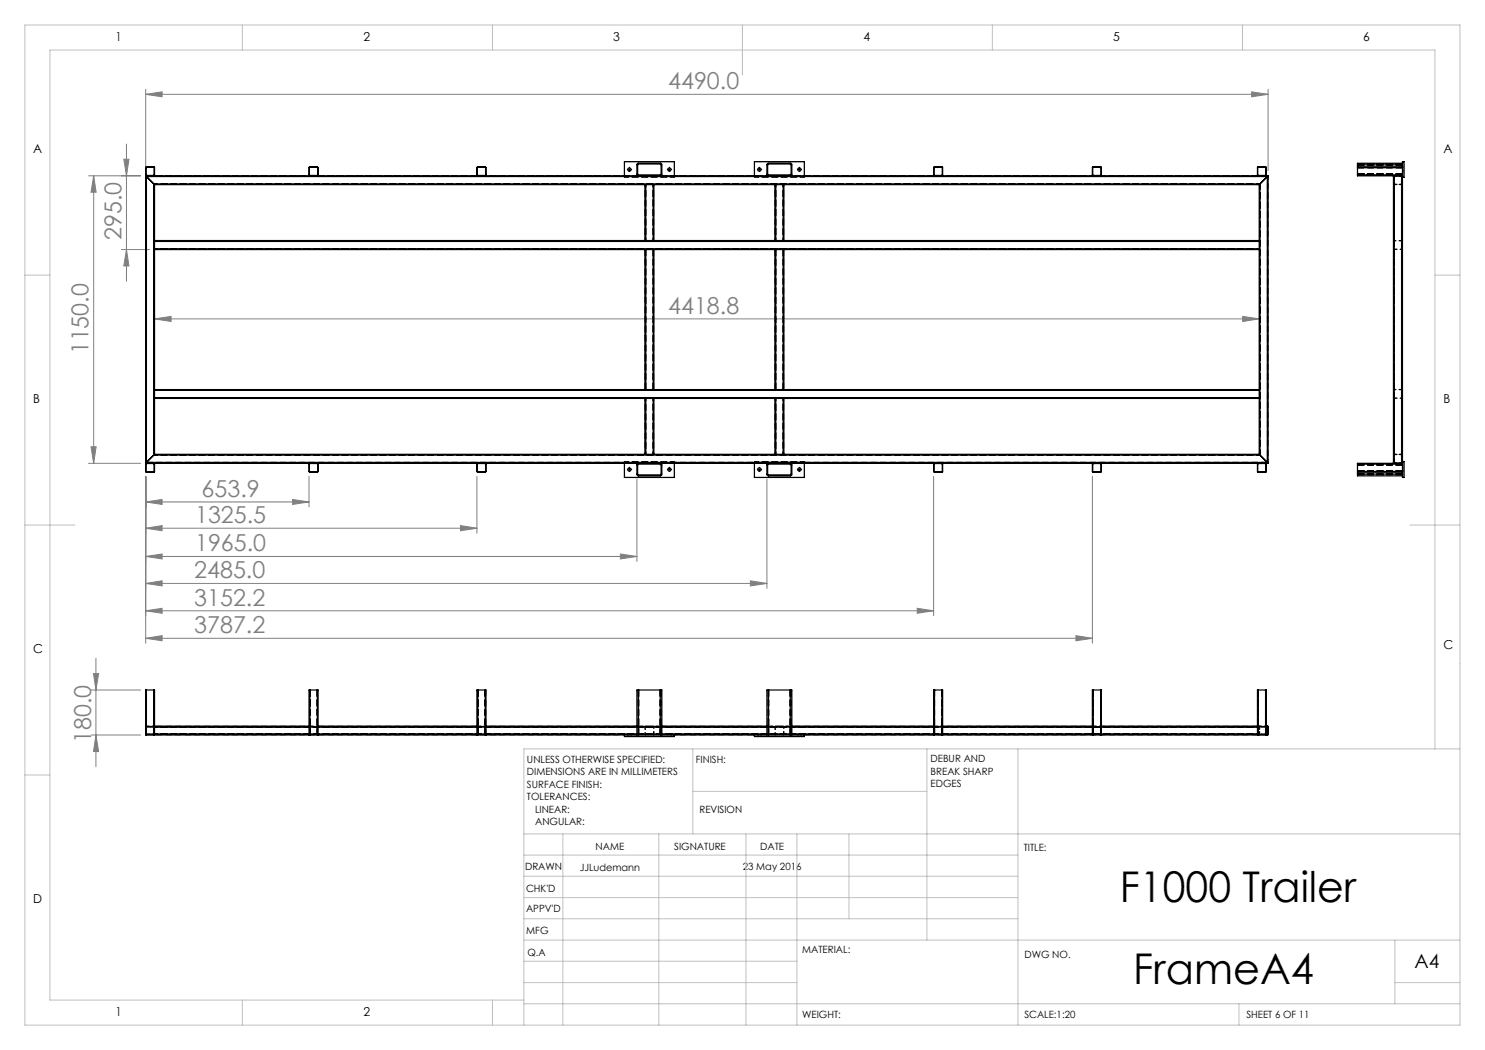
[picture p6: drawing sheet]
<svg xmlns="http://www.w3.org/2000/svg" width="297mm" height="210mm" viewBox="0 0 297 210" stroke-linecap="round" stroke-linejoin="round" font-family="sans-serif">
<g fill="none" stroke="#808080" stroke-width=".2">
<path d="M29.1 18.9l3.3-.5v1zM29.1 17.9v16.2M29.1 18.9h224.5M250.3 18.4l3.3 .5-3.3 .5zM253.6 17.9v16.2M17.7 35.2h10.4M18.7 35.2v57.5M18.7 35.2l.5 3.2h-1zM24.8 31.8h1l-.5 3.4zM25.3 28.8v27.5M24.3 49.9h5.6M25.3 49.9l.5 3.3h-1z"/>
<path d="M30.9 63.8l3.3-.5v1zM30.9 63.8h220.9M248.5 63.3l3.3 .5-3.3 .5zM17.7 92.7h10.4M18.2 89.4h1l-.5 3.3zM29.1 95.3v33.3M58.5 99.9l3.3 .5-3.3 .5zM61.8 95.3v6.1M95.4 95.3v11.3M127.4 95.8v16.5M153.4 95.8v21.9M186.7 95.3v27.8"/>
<path d="M218.5 95.3v33.3M29.1 100.4l3.3-.5v1zM29.1 105.6l3.3-.5v1zM29.1 111.3l3.3-.5v1zM29.1 116.7l3.3-.5v1zM29.1 100.4h32.7M29.1 105.6h66.3M29.1 111.3h98.3M29.1 116.7h124.3M92.1 105.1l3.3 .5-3.3 .5zM124.1 110.8l3.3 .5-3.3 .5zM150.1 116.2l3.3 .5-3.3 .5z"/>
<path d="M18.2 138h9.9M18.7 134.7h1l-.5 3.3zM19.2 131.6v21.7M29.1 122.2l3.3-.5v1zM29.1 127.7l3.3-.6v1.1zM29.1 122.2h157.6M29.1 127.7h189.4M183.4 121.7l3.3 .5-3.3 .5zM215.2 127.1l3.3 .6-3.3 .5zM18.2 147h9.9M19.2 147l.5 3.3h-1z"/>
</g>
<g fill="none" stroke="#000" stroke-width=".2" stroke-dasharray="15.2 1.3 1.3 1.3">
<path d="M125.6 33.9h-.2M125.9 33.6v-.2M125.9 34.1v.2M126.1 33.9h.2M133.6 33.9h-.2M133.9 33.6v-.2M133.9 34.1v.2M134.1 33.9h.2M151.6 33.9h-.2M151.9 33.6v-.2M151.9 34.1v.2M152.1 33.9h.2"/>
<path d="M159.6 33.9h-.2M159.9 33.6v-.2M159.9 34.1v.2M160.1 33.9h.2M125.6 93.9h-.2M125.9 93.6v-.2M125.9 94.1v.2M126.1 93.9h.2M133.6 93.9h-.2M133.9 93.6v-.2M133.9 94.1v.2M134.1 93.9h.2"/>
<path d="M151.6 93.9h-.2M151.9 93.6v-.2M151.9 94.1v.2M152.1 93.9h.2M159.6 93.9h-.2M159.9 93.6v-.2M159.9 94.1v.2M160.1 93.9h.2"/>
</g>
<g fill="none" stroke="#000" stroke-width=".2">
<path d="M125.8 33.9h.2M125.9 33.8v.2M133.7 33.9h.3M133.9 33.8v.2M151.8 33.9h.2M151.9 33.8v.2M159.7 33.9h.3M159.9 33.8v.2M125.8 93.9h.2M125.9 93.8v.2M133.7 93.9h.3M133.9 93.8v.2"/>
<path d="M151.8 93.9h.2M151.9 93.8v.2M159.7 93.9h.3M159.9 93.8v.2"/>
</g>
<g fill="none" stroke="#c0c0c0" stroke-width=".2">
<path d="M5 5h287v200h-287zM48.5 5v5M98.5 5v5M148.5 5v10M198.5 5v5M248.5 5v5M5 55h5M287 55h5M5 105h10M282 105h10M5 155h5M138.6 158.3h46.8"/>
<path d="M138.6 149.8v17M185.4 149.8v38.2M203.6 149.8v55.2M287 149.8v-139.8h-277v190h94.8M292 149.8h-187.2v55.2M104.8 166.8h187.2M104.8 179.5h98.8M104.8 175.3h98.8M104.8 171h98.8M112.6 166.8v38.2M131.8 166.8v38.2M149.2 166.8v38.2"/>
<path d="M159.4 166.8v38.2M169.8 166.8v17M104.8 183.8h98.8M104.8 196.5h54.6M104.8 192.3h54.6M104.8 188h187.2M279 196.5h13M279 188v12.8M48.5 200v5M98.5 200v5M104.8 200.8h187.2M247.8 200.8v4.2"/>
</g>
<g fill="#808080">
<path d="M248.5 63.3l3.3 .5-3.3 .5zM30.9 63.8l3.3-.5v1z"/>
<path d="M29.1 18.9l3.3-.5v1zM250.3 18.4l3.3 .5-3.3 .5zM29.1 100.4l3.3-.5v1zM58.5 99.9l3.3 .5-3.3 .5zM29.1 105.6l3.3-.5v1zM92.1 105.1l3.3 .5-3.3 .5zM29.1 122.2l3.3-.5v1zM183.4 121.7l3.3 .5-3.3 .5zM29.1 127.7l3.3-.6v1.1zM215.2 127.1l3.3 .6-3.3 .5z"/>
<path d="M18.2 89.4h1l-.5 3.3zM18.7 35.2l.5 3.2h-1zM25.3 49.9l.5 3.3h-1zM24.8 31.8h1l-.5 3.4z"/>
<path d="M18.7 134.7h1l-.5 3.3zM19.2 147l.5 3.3h-1z"/>
<path d="M29.1 111.3l3.3-.5v1zM124.1 110.8l3.3 .5-3.3 .5zM29.1 116.7l3.3-.5v1zM150.1 116.2l3.3 .5-3.3 .5z"/>
</g>
<g fill="none" stroke="#000" stroke-width=".25">
<path d="M29.1 33.5l.1-.1h1.6l.1 1.7-.1 .1M29.1 35l.2 .2M29.1 35.2l.2 .1M29.1 33.5v1.5M29.1 35.2v57.5M29.1 35.2h224.5M29.2 33.5v-.1l1.6 .1v1.6h-1.6v-.1M29.3 35.3v57.2M29.3 35.3l1.5 1.5M29.3 35.3h224.2M30.8 36.8l.1 .1M30.8 36.8v54.2"/>
<path d="M30.8 36.8h221.2M30.9 36.9v11.2M30.9 36.9h98.1M61.9 33.4l1.6 .1v1.6h-1.6zM62 35.2l-.2-.2v-1.5l.1-.1h1.7v1.6l-.1 .2M95.5 33.4l1.6 .1v1.6h-1.6zM95.6 35.2l-.2-.2v-1.5l.1-.1h1.7v1.6l-.2 .2M124.9 35.2v-2.9h10v2.9M127.6 32.9l4.5-.1 .1 .1v2l-.1 .1h-4.5l-.1-.1zM127.7 35.2l-.3-.2v-2.2l.2-.1h4.6l.2 .1v2.2l-.4 .2M129 36.9h.2M129 36.9v11.2"/>
<path d="M129.2 36.9h1.4M129.2 36.9v11.2M130.6 36.9h.2M130.6 36.9v11.2M130.8 36.9h24.2M130.8 36.9v11.2M150.9 35.2v-2.9h10v2.9M153.6 32.9l4.5-.1 .1 .1v2l-.1 .1h-4.5l-.1-.1zM153.7 35.2l-.3-.2v-2.2l.2-.1h4.6l.2 .1v2.2l-.4 .2M155 36.9h.2M155 36.9v11.2M155.2 36.9h1.4"/>
<path d="M155.2 36.9v11.2M156.6 36.9h.2M156.6 36.9v11.2M156.8 36.9h95M156.8 36.9v11.2M186.8 33.5l1.6-.1 .1 1.7h-1.7zM186.9 35.2l-.2-.2v-1.5l.2-.1h1.6v1.6l-.1 .2M218.6 33.4l1.6 .1v1.6h-1.7zM218.7 35.2l-.2-.2v-1.5l.1-.1h1.6l.1 1.6-.2 .2M251.6 33.5l1.6-.1v1.7h-1.6zM251.6 35.2l-.1-.1v-1.7h.1l1.7 .1v1.6l-.2 .1M251.8 36.9v11.2"/>
<path d="M252 36.8l-.2 .1M252 36.8v54.2M253.5 35.3l-1.5 1.5M253.5 35.3v57.2M253.6 35.2l-.1 .1M253.6 35.2v57.5M271.5 35v.2h9M271.5 33.4v.1M271.5 33.4h9M271.5 35h9M271.5 33.5h9M271.5 33v.4"/>
<path d="M271.5 33.5v1.5M271.5 33h9M278.7 35.3v57.2M278.8 35.2l-.1 .1M278.8 35.2v57.5M280.5 35v.2M280.5 33.4v.1M280.5 35.3l-.2-.1v57.5l.2-.2M280.5 32.7h-9v.3M280.5 33.4v-1.1h.3v3.2h-.3M280.5 33.5v1.5M280.5 35.2v57.5"/>
<path d="M30.9 48.1v.2M30.9 49.8v.1M30.9 48.3v1.5M30.9 49.9v28M30.9 48.3h220.9M30.9 48.1h98.1M30.9 49.9h98.1M30.9 49.8h220.9M129 49.9h.2M129 48.1h.2M129 49.9v28M129.2 48.1h1.4"/>
<path d="M129.2 49.9h1.4M129.2 49.9v28M130.6 49.9h.2M130.6 48.1h.2M130.6 49.9v28M130.8 48.1h24.2M130.8 49.9h24.2M130.8 49.9v28M155 49.9h.2M155 48.1h.2M155 49.9v28M155.2 48.1h1.4"/>
<path d="M155.2 49.9h1.4M155.2 49.9v28M156.6 49.9h.2M156.6 48.1h.2M156.6 49.9v28M156.8 48.1h95M156.8 49.9h95M156.8 49.9v28M251.8 48.1v.2M251.8 49.8v.1M251.8 48.3v1.5M251.8 49.9v28"/>
<path d="M30.9 77.9v.2M30.9 79.5v.2M30.9 78.1v1.4M30.9 79.7v11.2M30.9 78.1h220.9M30.9 77.9h98.1M30.9 79.7h98.1M30.9 79.5h220.9M129 77.9h.2M129 79.7h.2M129 79.7v11.2M129.2 77.9h1.4"/>
<path d="M129.2 79.7h1.4M129.2 79.7v11.2M130.6 77.9h.2M130.6 79.7h.2M130.6 79.7v11.2M130.8 77.9h24.2M130.8 79.7h24.2M130.8 79.7v11.2M155 77.9h.2M155 79.7h.2M155 79.7v11.2M155.2 77.9h1.4"/>
<path d="M155.2 79.7h1.4M155.2 79.7v11.2M156.6 77.9h.2M156.6 79.7h.2M156.6 79.7v11.2M156.8 77.9h95M156.8 79.7h95M156.8 79.7v11.2M251.8 77.9v.2M251.8 79.5v.2M251.8 78.1v1.4M251.8 79.7v11.2"/>
<path d="M29.1 92.8v1.5M29.1 92.7h224.5M29.2 92.8v-.1h1.6v1.7l-1.6-.1M29.3 92.7l-.2 .1M29.3 92.5l-.2 .2M29.3 92.5h224.2M30.8 92.7h.1v1.7h-1.7l-.1-.1M30.8 91l-1.5 1.5M30.8 91h221.2M30.9 90.9l-.1 .1M30.9 90.9h98.1M61.9 92.7h1.6v1.6l-1.6 .1z"/>
<path d="M62 92.7l-.2 .1 .1 1.6h1.7v-1.6l-.1-.1M95.5 92.7h1.6v1.6l-1.6 .1zM95.6 92.7l-.2 .1 .1 1.6h1.7v-1.6l-.2-.1M124.9 92.7v2.8h10v-2.8M127.6 92.8h4.5l.1 .1v2l-.1 .1h-4.5l-.1-.1zM127.7 92.7l-.3 .1v2.2l.3 .2 4.5-.1 .2-.1v-2.2l-.4-.1M129 90.9h.2M129.2 90.9h1.4M130.6 90.9h.2M130.8 90.9h24.2M150.9 92.7v2.8h10v-2.8M153.6 92.8h4.5l.1 .1v2l-.1 .1h-4.5l-.1-.1z"/>
<path d="M153.7 92.7l-.3 .1v2.2l.3 .2 4.5-.1 .2-.1v-2.2l-.4-.1M155 90.9h.2M155.2 90.9h1.4M156.6 90.9h.2M156.8 90.9h95M186.8 92.7h1.7v1.6l-1.7 .1zM186.9 92.7l-.2 .1 .1 1.6h1.7v-1.6l-.1-.1M218.5 92.7h1.7v1.6l-1.6 .1zM218.7 92.7l-.2 .1 .1 1.6h1.6l.1-1.6-.2-.1M251.6 92.7h1.6v1.7h-1.6zM251.6 92.7h-.1l.1 1.7h1.6l.1-1.7h-.2M251.8 90.9l.2 .1"/>
<path d="M252 91l1.5 1.5M253.5 92.5l.1 .2M271.5 94.3v.1M271.5 94.8v.4h9M271.5 94.4h9M271.5 92.8h9M271.5 92.8v1.5M271.5 94.4v.4M271.5 94.3h9M271.5 94.8h9M278.7 92.5l.1 .2M280.5 94.3v.1"/>
<path d="M280.5 92.7h-9v.1M280.5 92.7v.1M280.5 92.3h.3v3.2h-.3v-1.1M280.5 92.8v1.5M29.3 138h-.2v9h.2M29.3 138v9M29.3 138h1.5M30.8 138h.1v9M30.8 138v9M62 138h-.2v9M62 138h1.5M62 138v9"/>
<path d="M63.5 138h.1v9M63.5 138v9M95.6 138h-.2v9M95.6 138h1.4M95.6 138v9M97 138h.2v9M97 138v9M127.7 138h-.3v9M127.7 138h4.3M127.7 138v9M132 138h.4v9M132 138v9"/>
<path d="M153.7 138h-.3v9M153.7 138h4.3M153.7 138v9M158 138h.4v9M158 138v9M186.9 138h-.2v9M186.9 138h1.5M186.9 138v9M188.4 138h.1v9M188.4 138v9M218.7 138h-.2v9M218.7 138h1.4"/>
<path d="M218.7 138v9M220.1 138h.2v9M220.1 138v9M251.6 138h-.1v9M251.6 138h1.5M251.6 138v9M253.1 138h.2v9M253.1 138v9M29.3 147h1.5M30.8 147h.1M30.9 147h30.9M30.9 145.2h30.9"/>
<path d="M30.9 146.9h30.9M30.9 145.4h30.9M61.8 147h.2M62 147h1.5M63.5 147h.1M63.6 147h31.8M63.6 145.2h31.8M63.6 146.9h31.8M63.6 145.4h31.8M95.4 147h.2M95.6 147h1.4M97 147h.2"/>
<path d="M97.2 147h89.5M97.2 145.2h30.2M97.2 146.9h30.2M97.2 145.4h30.2M124.9 147v.3h10v-.3M132.4 145.2h21M132.4 146.9h21M132.4 145.4h21M150.9 147v.3h10v-.3M158.4 145.2h28.3M158.4 146.9h28.3M158.4 145.4h28.3"/>
<path d="M186.7 147h.2M186.9 147h1.5M188.4 147h.1M188.5 147h30M188.5 145.2h30M188.5 146.9h30M188.5 145.4h30M218.5 147h.2M218.7 147h1.4M220.1 147h.2M220.3 147h31.2M220.3 145.2h31.2"/>
<path d="M220.3 146.9h31.2M220.3 145.4h31.2M251.5 147h.1M251.6 147h1.5M253.1 147h.2M253.3 145.2h.2M253.3 146.9h.3M253.3 145.4h.3M253.5 145.2l.1 .2M253.6 146.9l-.1 .1h-.2M253.6 145.4v1.5"/>
<circle cx="125.9" cy="33.9" r=".32"/>
<circle cx="133.9" cy="33.9" r=".32"/>
<circle cx="151.9" cy="33.9" r=".33"/>
<circle cx="159.9" cy="33.9" r=".33"/>
<circle cx="125.9" cy="93.9" r=".33"/>
<circle cx="133.9" cy="93.9" r=".33"/>
<circle cx="151.9" cy="93.9" r=".33"/>
<circle cx="159.9" cy="93.9" r=".33"/>
</g>
<path d="M251.9 36.9v54M278.9 36.9v54M280.3 36.9v54M30.9 90.9v-54M278.9 90.9v-54M280.3 90.9v-54" fill="none" stroke="#000" stroke-width=".2" stroke-dasharray="1.3 .6" stroke-dashoffset=".3"/>
<path d="M252 36.8v54.2M30.8 91v-54.2" fill="none" stroke="#000" stroke-width=".2" stroke-dasharray="1.3 .6" stroke-dashoffset=".2"/>
<path d="M30.8 36.8h221.2M253.6 35.2v57.4M278.9 35.2v57.4M280.3 35.2v57.4M29.2 92.6v-57.4M252 91h-221.2M278.9 92.6v-57.4M278.9 92.6v-57.5M280.3 92.6v-57.5M280.3 92.6v-57.4" fill="none" stroke="#000" stroke-width=".2" stroke-dasharray="1.3 .6" stroke-dashoffset=".5"/>
<path d="M30.9 36.9h221M253.5 35.3v57.2M278.8 35.3v57.2M280.4 35.3v57.2M29.3 92.5v-57.2M251.9 90.9h-221M30.9 145.4h221M30.9 146.8h221M251.9 146.8h-221M251.9 145.4h-221" fill="none" stroke="#000" stroke-width=".2" stroke-dasharray="1.3 .6" stroke-dashoffset=".6"/>
<g fill="none" stroke="#000" stroke-width=".2" stroke-dasharray="1.3 .6" stroke-dashoffset="-.1">
<path d="M29.2 35.2h224.4M271.5 35h9M271.5 33.5h9M271.5 35.1h9M271.5 33.4h9M280.5 34.8h-9M280.5 32.8h-9M280.5 33h-9M280.5 35h-9M253.6 92.6h-224.4M271.5 92.8h9M271.5 94.3h9"/>
<path d="M271.5 92.7h9M271.5 94.4h9M280.5 93h-9M280.5 92.8h-9M280.5 95h-9M280.5 94.8h-9M29.2 138v9M29.3 138v9M30.8 138v9M30.9 138v9M61.9 138v9M62 138v9"/>
<path d="M63.5 138v9M63.6 138v9M95.5 138v9M95.6 138v9M97.1 138v9M186.8 138v9M186.9 138v9M188.4 138v9M188.5 138v9M218.6 138v9M218.7 138v9M220.1 138v9"/>
<path d="M220.2 138v9M251.6 138v9M251.7 138v9M253.1 138v9M253.2 138v9M29.2 146.8h224.4M29.2 145.4h224.4M127.6 147v-9M127.7 147v-9M132.1 147v-9M132.2 147v-9M153.6 147v-9"/>
<path d="M153.7 147v-9M158.1 147v-9M158.2 147v-9M253.6 145.4h-224.4M253.6 146.8h-224.4"/>
</g>
<g fill="none" stroke="#000" stroke-width=".2" stroke-dasharray="1.3 .6">
<path d="M29.3 35.3h224.2M124.9 35.5v-.4M134.9 35.1v.4M150.9 35.5v-.4M160.9 35.1v.4M278.7 36.8l.2 .1M278.7 36.9h.2M278.8 36.8l.1 .1M278.8 35.3l.1-.1M278.9 35.2l-.1 .1M278.9 36.9l-.2-.1M278.9 36.9l-.1-.1"/>
<path d="M280.3 36.9l.2-.1M280.3 36.9l.1-.1M280.3 35.2l.1 .1M280.3 36.9h.2M280.4 35.3l-.1-.1M280.4 36.8l-.1 .1M280.5 36.8l-.2 .1M280.5 34.2h.3M280.8 33.6h-.3M278.7 49.7l.2 .2M278.7 49.9h.2M278.8 49.7l.1 .1"/>
<path d="M278.9 48.1l-.2 .2M278.9 48.2l-.1 .1M278.9 48.1h-.2M280.3 49.9l.2-.2M280.3 49.8l.1-.1M280.3 49.9h.2M280.4 48.3l-.1-.1M280.5 48.3l-.2-.2M280.5 48.1h-.2M129.1 77.9v-28M129.2 77.9v-28M130.6 77.9v-28"/>
<path d="M130.7 77.9v-28M155.1 77.9v-28M155.2 77.9v-28M156.6 77.9v-28M156.7 77.9v-28M278.7 79.5l.2 .2M278.7 79.7h.2M278.8 79.5l.1 .1M278.9 77.9l-.2 .1M278.9 77.9l-.1 .1M278.9 77.9v-28M278.9 77.9h-.2"/>
<path d="M280.3 79.6l.1-.1M280.3 79.7l.2-.2M280.3 77.9v-28M280.3 79.7h.2M280.4 78l-.1-.1M280.5 78l-.2-.1M280.5 77.9h-.2M124.9 92.6v-.3M134.9 92.3v.3M150.9 92.6v-.3M160.9 92.3v.3M253.5 92.5h-224.2"/>
<path d="M278.7 91l.2-.1M278.8 92.5l.1 .1M278.8 91l.1-.1M278.9 90.9l-.2 .1M278.9 90.9l-.1 .1M278.9 92.6l-.1-.1M278.9 90.9h-.2M280.3 92.6l.1-.1M280.3 90.9l.1 .1M280.3 90.9l.2 .1M280.4 91l-.1-.1M280.4 92.5l-.1 .1"/>
<path d="M280.5 91l-.2-.1M280.5 90.9h-.2M280.5 94.2h.3M280.8 93.6h-.3M29.1 146.8l.2 .2M29.1 145.4l.2-.2M29.2 146.8l.1 .1M29.2 145.4l.1-.1M29.3 145.3l-.1 .1M29.3 145.2l-.2 .2M29.3 147l-.2-.2M29.3 146.9l-.1-.1"/>
<path d="M30.8 147l.1-.2M30.8 146.9l.1-.1M30.8 145.2l.1 .2M30.8 145.3l.1 .1M30.9 145.4l-.1-.1M30.9 146.8l-.1 .1M30.9 145.4l-.1-.2M30.9 146.8l-.1 .2M125.6 147v.3M126.2 147.3v-.3M129 146.8l.2 .2M129.1 146.8l.1 .1"/>
<path d="M129.2 145.3l-.1 .1M129.2 145.2l-.2 .2M130.6 147l.2-.2M130.6 146.9l.1-.1M130.7 145.4l-.1-.1M130.8 145.4l-.2-.2M132.4 145.2h-5M132.4 146.8h-5M132.4 145.4h-5M133.6 147v.3M134.2 147.3v-.3M151.6 147v.3"/>
<path d="M152.2 147.3v-.3M155 146.8l.2 .2M155.1 146.8l.1 .1M155.2 145.2l-.2 .2M155.2 145.3l-.1 .1M156.6 147l.2-.2M156.6 146.9l.1-.1M156.7 145.4l-.1-.1M156.8 145.4l-.2-.2M158.4 145.2h-5M158.4 146.8h-5M158.4 145.4h-5"/>
<path d="M159.6 147v.3M160.2 147.3v-.3M251.9 145.4l.1-.2M251.9 146.8l.1 .2M251.9 146.8v.2M251.9 145.2v.2M251.9 145.4l.1-.1M251.9 146.8l.1 .1M252 146.9l-.1-.1M252 147l-.1-.2M252 145.2l-.1 .2M252 145.3l-.1 .1"/>
<path d="M253.5 145.3h-224.2M253.5 145.3l.1 .1M253.5 146.9h-224.2M253.5 146.9l.1-.1M253.6 146.8l-.1 .1M253.6 145.4l-.1-.1"/>
</g>
<g fill="none" stroke="#000" stroke-width=".2" stroke-dasharray="1.3 .6" stroke-dashoffset=".7">
<path d="M278.9 36.9h1.4M278.9 35.2h1.4M280.3 35.2h-1.4M280.3 36.9h-1.4M251.9 48.3h-221M251.9 48.2h-221M251.9 49.8h-221M251.9 49.7h-221M278.9 49.9h1.4M278.9 49.8h1.4M280.3 48.1h-1.4M280.3 48.2h-1.4"/>
<path d="M251.9 78h-221M251.9 77.9h-221M251.9 79.6h-221M251.9 79.5h-221M278.9 79.6h1.4M278.9 79.7h1.4M280.3 77.9h-1.4M278.9 92.6h1.4M278.9 90.9h1.4M280.3 90.9h-1.4M280.3 92.6h-1.4M30.9 145.4h221"/>
<path d="M30.9 146.8h221M129 145.4v1.4M129.1 145.4v1.4M130.7 146.8v-1.4M130.8 146.8v-1.4M155 145.4v1.4M155.1 145.4v1.4M156.7 146.8v-1.4M156.8 146.8v-1.4M251.9 146.8h-221M251.9 145.4h-221M251.9 146.8v-1.4"/>
<path d="M251.9 145.4v1.4M253.6 145.4v1.4M253.6 146.8v-1.4"/>
</g>
<g fill="none" stroke="#000" stroke-width=".2" stroke-dasharray="1.3 .6" stroke-dashoffset=".8">
<path d="M129.1 48.1v-11.2M129.2 48.1v-11.2M130.6 48.1v-11.2M130.7 48.1v-11.2M155.1 48.1v-11.2M155.2 48.1v-11.2M156.6 48.1v-11.2M156.7 48.1v-11.2M278.9 48.1v-11.2M280.3 48.1v-11.2M129.1 90.9v-11.2M129.2 90.9v-11.2"/>
<path d="M130.6 90.9v-11.2M130.7 90.9v-11.2M155.1 90.9v-11.2M155.2 90.9v-11.2M156.6 90.9v-11.2M156.7 90.9v-11.2M278.9 90.9v-11.2M280.3 90.9v-11.2M30.9 145.2h-1.6"/>
</g>
<path d="M134.9 35.5h-10M160.9 35.5h-10M124.9 92.3h10M150.9 92.3h10" fill="none" stroke="#000" stroke-width=".2" stroke-dasharray="1.3 .6" stroke-dashoffset=".4"/>
<path d="M29.1 146.8h224.5M29.1 145.4h224.5" fill="none" stroke="#000" stroke-width=".2" stroke-dasharray="1.3 .6" stroke-dashoffset="-.2"/>
<g fill="none" stroke="#000" stroke-width=".2" stroke-dasharray="1.3 .6" stroke-dashoffset=".9">
<path d="M30.9 146.8h-1.8M30.9 145.4h-1.8M63.6 145.2h-1.8M63.6 146.8h-1.8M63.6 145.4h-1.8M97.2 145.2h-1.8M97.2 146.8h-1.8M97.2 145.4h-1.8M188.5 145.2h-1.7M188.5 146.8h-1.7M188.5 145.4h-1.7M220.3 145.2h-1.8"/>
<path d="M220.3 146.8h-1.8M220.3 145.4h-1.8M253.3 145.2h-1.8M253.3 146.8h-1.8M253.3 145.4h-1.8"/>
</g>
<g font-size="8.5">
<text x="224" y="180.3">F1000 Trailer</text>
<text x="226.6" y="196.7">FrameA4</text>
</g>
<g font-size="4.7" fill="#808080">
<text x="133.6" y="17.8">4490.0</text>
<text x="24.3" y="48.1" transform="rotate(-90 24.3 48.1)">295.0</text>
<text x="133.6" y="62.8">4418.8</text>
<text x="17.7" y="70.9" transform="rotate(-90 17.7 70.9)">1150.0</text>
<text x="40.3" y="99.4">653.9</text>
<text x="39" y="104.6">1325.5</text>
<text x="39" y="110.3">1965.0</text>
<text x="38.8" y="115.6">2485.0</text>
<text x="38.8" y="121.1">3152.2</text>
<text x="38.8" y="126.6">3787.2</text>
<text x="18.2" y="148.6" transform="rotate(-90 18.2 148.6)">180.0</text>
</g>
<text font-size="3.9" x="282.9" y="193.6">A4</text>
<g font-size="2.5">
<text x="23.1" y="8.2">1</text>
<text x="72.7" y="8.2">2</text>
<text x="122.7" y="8.2">3</text>
<text x="172.7" y="8.2">4</text>
<text x="222.7" y="8.2">5</text>
<text x="272.7" y="8.2">6</text>
<text x="6.7" y="30.7">A</text>
<text x="288.7" y="30.7">A</text>
<text x="6.7" y="80.7">B</text>
<text x="288.7" y="80.7">B</text>
<text x="6.7" y="130.7">C</text>
<text x="288.7" y="129.7">C</text>
<text x="6.7" y="180.7">D</text>
<text x="23.1" y="203.2">1</text>
<text x="72.7" y="203.2">2</text>
</g>
<g font-size="2">
<text x="105.4" y="152.6">UNLESS OTHERWISE SPECIFIED:</text>
<text x="105.4" y="155.1">DIMENSIONS ARE IN MILLIMETERS</text>
<text x="139.2" y="152.6">FINISH:</text>
<text x="186.1" y="152.5">DEBUR AND</text>
<text x="186.1" y="155">BREAK SHARP</text>
<text x="105.4" y="157.6">SURFACE FINISH:</text>
<text x="105.4" y="160.1">TOLERANCES:</text>
<text x="186.1" y="157.5">EDGES</text>
<text x="107" y="162.6">LINEAR:</text>
<text x="107" y="165.1">ANGULAR:</text>
<text x="139.9" y="162.6">REVISION</text>
<text x="119.1" y="170">NAME</text>
<text x="134.8" y="169.9">SIGNATURE</text>
<text x="148.6" y="173.9">23 May 2016</text>
<text x="152" y="169.9">DATE</text>
<text x="204.8" y="170.2">TITLE:</text>
<text x="105" y="174.1">DRAWN</text>
<text x="105.2" y="178.3">CHK'D</text>
<text x="115.9" y="174.1">JJLudemann</text>
<text x="105.2" y="182.4">APPV'D</text>
<text x="105.3" y="186.8">MFG</text>
<text x="105.5" y="191.1">Q.A</text>
<text x="160.5" y="190.5">MATERIAL:</text>
<text x="204.9" y="191.6">DWG NO.</text>
<text x="160.4" y="203.5">WEIGHT:</text>
<text x="204.9" y="203.6">SCALE:1:20</text>
<text x="249.3" y="203.6">SHEET 6 OF 11</text>
</g>
</svg>
